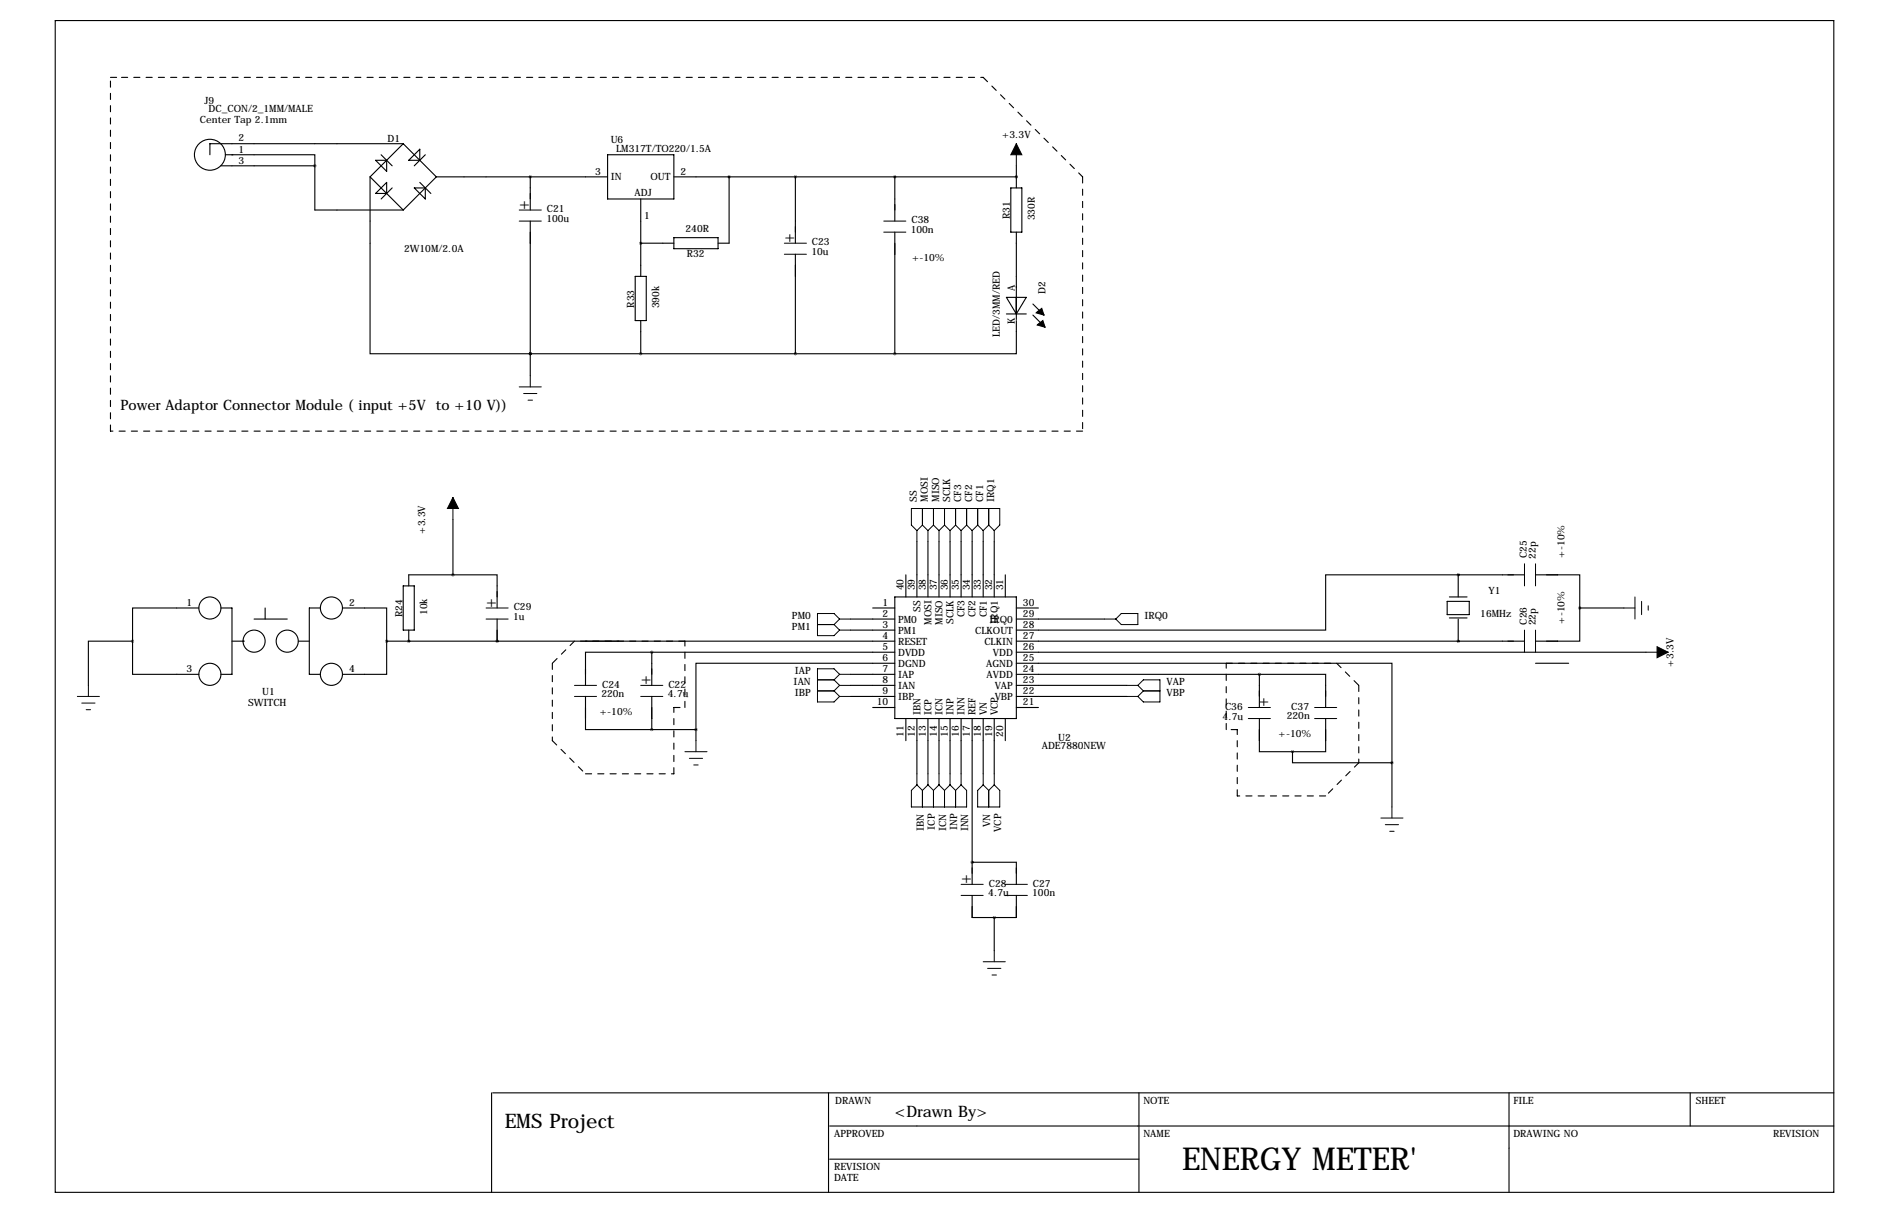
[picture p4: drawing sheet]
<svg xmlns="http://www.w3.org/2000/svg" width="432mm" height="279mm" viewBox="0 0 432 279" stroke-linecap="round" stroke-linejoin="round" font-family="sans-serif">
<g fill="none" stroke="#000" stroke-width=".25">
<path d="M12.7 4.7h408.9v269.3h-408.9zM50.8 38.1h21.6M51.8 35.6h20.6v2.5M53.3 35.6h.1M72.4 38.1v10.2h20.3M86.4 36.8h2.5v2.6zM87.6 35.6l2.6 2.5M92.7 33h-44.4v2.6M92.7 33l-7.6 7.6M92.7 33l7.6 7.6M96.5 34.3v2.5h-2.5zM97.8 35.6l-2.6 2.5"/>
<path d="M139.7 35.6h15.2v10.1h-15.2zM233.7 38.1v5.1M85.1 40.6v40.7h36.8M85.1 40.6l7.6 7.7M88.9 41.9v2.5h-2.5zM90.2 43.2l-2.6 2.5M95.2 43.2h2.6v2.5zM96.5 41.9l2.6 2.5M100.3 40.6l-7.6 7.7M100.3 40.6h39.4M121.9 40.6v7.7M121.9 50.8v35.6"/>
<path d="M147.3 45.7v17.8M147.3 55.9h7.6M154.9 40.6h78.8M154.9 54.6h10.2v2.6h-10.2zM167.6 40.6v15.3h-2.5M182.9 40.6v15.3M182.9 58.4v22.9M205.7 40.6v10.2M205.7 53.3v28M232.4 43.2h2.5v10.1h-2.5zM233.7 40.6h.1M233.7 53.3v20.1"/>
<path d="M146 63.5h2.6v10.2h-2.6zM147.3 73.7v7.6M231.4 72.1h4.6M231.4 68.3h4.6l-2.3 3.8zM233.7 73.7v7.6h-28M237.5 69.8l2.5 2.6M237.5 72.4l2.5 2.5M121.9 81.3h.1M121.9 81.3h83.8M104.1 119.4v12.7M45.7 139.7h-15.2v7.6M50.8 139.7h2.5v15.2h-2.5"/>
<path d="M61 139.7v2.5M73.7 139.7h-2.6v15.2h2.6M78.7 139.7h10.2v7.6M92.7 134.6h2.5v10.2h-2.5zM104.1 132.1h10.2v7.6M104.1 132.1h-10.1v2.5M200.7 139.7h5M205.7 137.2h28v27.9h-28zM208.3 132.1v5.1M210.8 124.5v12.7M213.4 124.5v12.7M215.9 124.5v12.7"/>
<path d="M218.4 124.5v12.7M221 124.5v12.7M223.5 124.5v12.7M226.1 124.5v12.7M228.6 124.5v12.7M231.1 132.1v5.1M233.7 139.7h5.1M332.7 138.2h5.1v3h-5.1zM333.2 137.2h4.1M335.3 132.1h.1M335.3 132.1h-30.5v12.7h-71.1M335.3 132.1v5.1"/>
<path d="M335.3 132.1h15.2M353.1 132.1h10.1v7.6M363.2 139.7v7.6h-10.1M363.2 139.7h10.2M30.5 147.3v7.6h15.2M30.5 147.3h-10.2v10.2M53.3 147.3h2.6M55.9 147.3h.1M58.4 142.2h7.6M68.6 147.3h2.5M88.9 147.3v7.6h-10.2M88.9 147.3h116.8"/>
<path d="M94 147.3h.1M94 144.8v2.5M114.3 147.3h.1M114.3 142.2v5.1M149.9 149.9h-15.3v7.6M149.9 149.9h55.8M149.9 149.9v7.6M195.6 142.2h10.1M195.6 144.8h10.1M195.6 154.9h10.1M195.6 157.5h10.1M205.7 152.4h-45.7v15.2"/>
<path d="M233.7 152.4h86.3v22.9M233.7 147.3h116.8M233.7 142.2h20.3M233.7 149.9h144.8M233.7 154.9h55.9M233.7 157.5h25.4M289.6 154.9h15.2v7.7M289.6 154.9v7.7M333.2 142h4.1M335.3 147.3h.1M335.3 142.2v5.1M353.1 152.4h7.6"/>
<path d="M134.6 160v7.6h15.3M149.9 160v7.6M149.9 167.6h10.1M160 167.6v2.6M195.6 160h10.1M200.7 162.6h5M208.3 165.1v5.1M210.8 165.1v12.7M213.4 165.1v12.7M215.9 165.1v12.7M218.4 165.1v12.7M221 165.1v12.7"/>
<path d="M223.5 165.1v38.1M226.1 165.1v12.7M228.6 165.1v12.7M231.1 165.1v5.1M233.7 160h25.4M233.7 162.6h5.1M289.6 165.1v7.6h7.6M297.2 172.7v2.6h22.8M304.8 165.1v7.6h-7.6M320 175.3v10.1M223.5 198.1h.1M223.5 198.1h10.2v5.1"/>
<path d="M223.5 205.7v5.1h10.2v-5.1M228.6 210.8v7.6M113 251.1v22.9M113.3 251.1h308.3M190.5 251.1v22.9M190.8 258.7h230.8M261.9 251.1v22.9M347 251.1v22.9M388.6 251.1v7.6M190.8 266.3h71.1"/>
<circle cx="48.3" cy="35.6" r="3.6"/>
<circle cx="48.3" cy="139.7" r="2.54"/>
<circle cx="76.2" cy="139.7" r="2.54"/>
<circle cx="48.3" cy="154.9" r="2.54"/>
<circle cx="58.4" cy="147.3" r="2.54"/>
<circle cx="66" cy="147.3" r="2.54"/>
<circle cx="76.2" cy="154.9" r="2.54"/>
</g>
<g fill="none" stroke="#000" stroke-width=".25" stroke-dasharray="1.4 1.4">
<path d="M25.4 17.8h2.5M27.9 17.8h198.2M226.1 17.8l22.8 22.8M248.9 40.6v58.5M25.4 99.1v-81.3M248.9 99.1h-223.5M127 152.4v17.8M132.1 147.3l-5.1 5.1M157.5 147.3h-25.4M281.9 152.4h25.4M307.3 152.4l5.1 5.1M312.4 157.5v17.8"/>
<path d="M127 170.2l7.6 7.6M134.6 177.8h20.3M154.9 177.8v-15.2M154.9 162.6h2.6M157.5 162.6v-15.3M281.9 167.6v-15.2M284.5 167.6h-2.6M312.4 175.3l-7.6 7.6M284.5 182.9v-15.3M304.8 182.9h-20.3"/>
</g>
<g fill="none" stroke="#000" stroke-width=".23">
<path d="M233.7 33v5.1M119.4 48.3h5.1M119.4 50.8h5.1M180.3 55.9h5.1M180.3 58.4h5.1M203.2 50.8h5.1M203.2 53.3h5.1M119.4 88.9h5.1M120.4 90.4h3M121.4 91.9h1M121.9 86.4v2.5M104.1 114.3v5.1"/>
<path d="M212.1 116.8v3.9M214.6 116.8v3.9M217.2 116.8v3.9M219.7 116.8v3.9M222.2 116.8v3.9M224.8 116.8v3.9M227.3 116.8v3.9M111.8 139.7h5M210.8 121.9l-1.3-1.2v-3.9h20.4v3.9l-1.3 1.2M210.8 121.9v2.6M212.1 120.7l1.3 1.2M212.1 120.7l-1.3 1.2"/>
<path d="M213.4 121.9v2.6M214.6 120.7l-1.2 1.2M214.6 120.7l1.3 1.2M215.9 121.9v2.6M217.2 120.7l-1.3 1.2M217.2 120.7l1.2 1.2M218.4 121.9v2.6M219.7 120.7l1.3 1.2M219.7 120.7l-1.3 1.2M221 121.9v2.6M222.2 120.7l1.3 1.2M222.2 120.7l-1.2 1.2"/>
<path d="M223.5 121.9v2.6M224.8 120.7l1.3 1.2M224.8 120.7l-1.3 1.2M226.1 121.9v2.6M227.3 120.7l-1.2 1.2M227.3 120.7l1.3 1.2M228.6 121.9v2.6M350.5 129.5v5.1M353.1 129.5v5.1M373.4 139.7h2.5M375.9 137.2v5M377.4 138.2v3"/>
<path d="M379 139.2v1M20.3 157.5v2.5M111.8 142.2h5M132.1 157.5h5.1M147.3 157.5h5.1M188 143.5h3.8M188 156.2h3.8M188 158.8h3.8M191.8 143.5l1.2 1.3M191.8 156.2l1.2 1.3M191.8 158.8l1.2 1.2M193 157.5h2.6"/>
<path d="M193 142.2h2.6M193 142.2l-1.2 1.3M193 142.2l-1.2-1.2h-3.8v5h3.8l1.2-1.2M193 154.9l-1.2-1.2h-3.8v7.6h3.8l1.2-1.3M193 144.8h2.6M193 154.9h2.6M193 154.9l-1.2 1.3M193 157.5l-1.2 1.3M254 142.2h2.5M257.8 141h3.8v2.5h-3.8l-1.3-1.3zM259.1 157.5h2.5M261.6 157.5l1.3-1.3h3.8v5.1h-3.8l-1.3-1.3"/>
<path d="M261.6 157.5l1.3 1.3M262.9 158.8h3.8M262.9 158.8l-1.3 1.2M350.5 144.8v5.1M353.1 144.8v5.1M378.5 149.9h5M17.8 160h5.1M18.8 161.5h3M19.8 163.1h1M132.1 160h5.1M147.3 160h5.1M157.5 172.7h5.1"/>
<path d="M158.5 174.2h3M159.5 175.8h1M160 170.2v2.5M193 160h2.6M210.8 177.8v2.5M213.4 177.8v2.5M215.9 177.8v2.5M218.4 177.8v2.5M221 177.8v2.5M226.1 177.8v2.5M228.6 177.8v2.5M259.1 160h2.5"/>
<path d="M287 162.6h5.1M287 165.1h5.1M302.3 162.6h5M302.3 165.1h5M210.8 180.3l1.3 1.3M210.8 180.3l-1.3 1.3v3.8h12.7v-3.8l-1.2-1.3M212.1 181.6v3.8M213.4 180.3l1.2 1.3M213.4 180.3l-1.3 1.3M214.6 181.6v3.8M215.9 180.3l1.3 1.3M215.9 180.3l-1.3 1.3"/>
<path d="M217.2 181.6v3.8M218.4 180.3l1.3 1.3M218.4 180.3l-1.2 1.3M219.7 181.6v3.8M221 180.3l-1.3 1.3M226.1 180.3l-1.3 1.3v3.8h5.1v-3.8l-1.3-1.3M226.1 180.3l1.2 1.3M227.3 181.6v3.8M228.6 180.3l-1.3 1.3M317.5 188h5.1M318.5 189.5h3.1M319.5 191h1"/>
<path d="M320 185.4v2.6M221 203.2h5.1M221 205.7h5.1M228.6 218.4v2.6M231.1 203.2h5.1M231.1 205.7h5.1M226.1 221h5M227.1 222.5h3M228.1 224h1"/>
</g>
<path d="M238.3 71.9l1.2-1 .5 1.5zM238.5 74.7l1.3-1 .5 1.5z" fill="#000" stroke="#000" stroke-width=".25"/>
<path d="M233.7 33l1.2 2.6h-2.5zM104.1 114.3l1.3 2.5h-2.5zM381 148.6l2.5 1.3-2.5 1.2z" fill="#000" stroke="#000" stroke-width=".23"/>
<path d="M149.8 149.9a.05 .05 0 0 0 .1 0 .05 .05 0 0 0-.1 0zM149.8 167.6a.05 .05 0 0 0 .1 0 .05 .05 0 0 0-.1 0zM289.5 154.9a.05 .05 0 0 0 .1 0 .05 .05 0 0 0-.1 0zM320 175.3a.05 .05 0 0 0 .1 0 .05 .05 0 0 0-.1 0zM205.7 40.6a.05 .05 0 0 0 .1 0 .05 .05 0 0 0-.1 0zM167.6 40.6a.05 .05 0 0 0 .1 0 .05 .05 0 0 0-.1 0zM205.7 81.3a.05 .05 0 0 0 .1 0 .05 .05 0 0 0-.1 0zM104.1 132.1a.05 .05 0 0 0 .1 0 .05 .05 0 0 0-.1 0z" fill="#000" stroke="#000" stroke-width=".63"/>
<text font-size="7.3" x="271.8" y="268.9">ENERGY METER'</text>
<text font-size="4.6" x="116.1" y="259.2">EMS Project</text>
<g font-size="3.6">
<text x="119.4" y="48">+</text>
<text x="180.3" y="55.6">+</text>
<text x="111.8" y="139.4">+</text>
<text x="147.3" y="157.2">+</text>
<text x="289.4" y="162.3">+</text>
<text x="221" y="202.9">+</text>
<text x="205.7" y="256.7">&lt;Drawn By&gt;</text>
</g>
<text font-size="3.3" x="27.7" y="94.2">Power Adaptor Connector Module ( input +5V to +10 V))</text>
<g font-size="2.3">
<text x="47" y="24">J9</text>
<text x="46" y="28.2">Center Tap 2.1mm</text>
<text x="48" y="25.8">DC_CON/2_1MM/MALE</text>
<text x="54.9" y="32.5">2</text>
<text x="54.9" y="35.1">1</text>
<text x="89.1" y="32.7">D1</text>
<text x="140.4" y="32.8">U6</text>
<text x="141.7" y="34.9">LM317T/TO220/1.5A</text>
<text x="230.4" y="31.8">+3.3V</text>
<text x="54.9" y="37.6">3</text>
<text x="136.9" y="40.1">3</text>
<text x="140.5" y="41.4">IN</text>
<text x="149.6" y="41.4">OUT</text>
<text x="156.5" y="40.1">2</text>
<text x="145.9" y="45">ADJ</text>
<text x="125.6" y="51">100u</text>
<text x="125.7" y="48.8">C21</text>
<text x="148.1" y="50.4">1</text>
<text x="157.6" y="53.2">240R</text>
<text x="209.4" y="53.4">100n</text>
<text x="209.5" y="51.3">C38</text>
<text x="232.2" y="50.4" transform="rotate(-90 232.2 50.4)">R31</text>
<text x="237.9" y="50.7" transform="rotate(-90 237.9 50.7)">330R</text>
<text x="92.9" y="57.9">2W10M/2.0A</text>
<text x="157.9" y="59">R32</text>
<text x="186.6" y="58.7">10u</text>
<text x="186.7" y="56.4">C23</text>
<text x="209.7" y="60">+-10%</text>
<text x="145.8" y="70.7" transform="rotate(-90 145.8 70.7)">R33</text>
<text x="151.6" y="70.8" transform="rotate(-90 151.6 70.8)">390k</text>
<text x="233.3" y="66.8" transform="rotate(-90 233.3 66.8)">A</text>
<text x="240.4" y="67.5" transform="rotate(-90 240.4 67.5)">D2</text>
<text x="229.9" y="77.4" transform="rotate(-90 229.9 77.4)">LED/3MM/RED</text>
<text x="233.3" y="74.3" transform="rotate(-90 233.3 74.3)">K</text>
<text x="210.8" y="115.3" transform="rotate(-90 210.8 115.3)">SS</text>
<text x="213.4" y="115.3" transform="rotate(-90 213.4 115.3)">MOSI</text>
<text x="215.9" y="115.3" transform="rotate(-90 215.9 115.3)">MISO</text>
<text x="218.4" y="115.3" transform="rotate(-90 218.4 115.3)">SCLK</text>
<text x="221" y="115.3" transform="rotate(-90 221 115.3)">CF3</text>
<text x="223.5" y="115.3" transform="rotate(-90 223.5 115.3)">CF2</text>
<text x="226.1" y="115.3" transform="rotate(-90 226.1 115.3)">CF1</text>
<text x="228.6" y="115.3" transform="rotate(-90 228.6 115.3)">IRQ1</text>
<text x="97.8" y="122.7" transform="rotate(-90 97.8 122.7)">+3.3V</text>
<text x="351" y="128.3" transform="rotate(-90 351 128.3)">C25</text>
<text x="353.1" y="128.4" transform="rotate(-90 353.1 128.4)">22p</text>
<text x="359.8" y="128.1" transform="rotate(-90 359.8 128.1)">+-10%</text>
<text x="207.8" y="135.6" transform="rotate(-90 207.8 135.6)">40</text>
<text x="210.3" y="135.6" transform="rotate(-90 210.3 135.6)">39</text>
<text x="212.9" y="135.6" transform="rotate(-90 212.9 135.6)">38</text>
<text x="215.4" y="135.6" transform="rotate(-90 215.4 135.6)">37</text>
<text x="217.9" y="135.6" transform="rotate(-90 217.9 135.6)">36</text>
<text x="220.5" y="135.6" transform="rotate(-90 220.5 135.6)">35</text>
<text x="223" y="135.6" transform="rotate(-90 223 135.6)">34</text>
<text x="225.6" y="135.6" transform="rotate(-90 225.6 135.6)">33</text>
<text x="228.1" y="135.6" transform="rotate(-90 228.1 135.6)">32</text>
<text x="230.6" y="135.6" transform="rotate(-90 230.6 135.6)">31</text>
<text x="342.3" y="136.4">Y1</text>
<text x="42.9" y="139.2">1</text>
<text x="80.3" y="139.2">2</text>
<text x="92.5" y="141.8" transform="rotate(-90 92.5 141.8)">R24</text>
<text x="98.2" y="141.3" transform="rotate(-90 98.2 141.3)">10k</text>
<text x="118" y="142.5">1u</text>
<text x="118.1" y="140.2">C29</text>
<text x="182.1" y="142.2">PM0</text>
<text x="202.9" y="139.2">1</text>
<text x="202.9" y="141.7">2</text>
<text x="206.5" y="143">PM0</text>
<text x="211.6" y="140.6" transform="rotate(-90 211.6 140.6)">SS</text>
<text x="214.2" y="143.6" transform="rotate(-90 214.2 143.6)">MOSI</text>
<text x="216.7" y="143.6" transform="rotate(-90 216.7 143.6)">MISO</text>
<text x="219.2" y="143.3" transform="rotate(-90 219.2 143.3)">SCLK</text>
<text x="221.8" y="141.9" transform="rotate(-90 221.8 141.9)">CF3</text>
<text x="224.3" y="141.9" transform="rotate(-90 224.3 141.9)">CF2</text>
<text x="226.9" y="141.9" transform="rotate(-90 226.9 141.9)">CF1</text>
<text x="227.5" y="143">IRQ0</text>
<text x="229.4" y="143.3" transform="rotate(-90 229.4 143.3)">IRQ1</text>
<text x="235.2" y="139.2">30</text>
<text x="235.2" y="141.7">29</text>
<text x="263.1" y="142.2">IRQ0</text>
<text x="340.4" y="141.8">16MHz</text>
<text x="351" y="143.5" transform="rotate(-90 351 143.5)">C26</text>
<text x="353.1" y="143.7" transform="rotate(-90 353.1 143.7)">22p</text>
<text x="359.8" y="143.4" transform="rotate(-90 359.8 143.4)">+-10%</text>
<text x="182.1" y="144.8">PM1</text>
<text x="202.9" y="144.3">3</text>
<text x="202.9" y="146.8">4</text>
<text x="202.9" y="149.4">5</text>
<text x="206.5" y="145.6">PM1</text>
<text x="206.5" y="148.1">RESET</text>
<text x="224.2" y="145.6">CLKOUT</text>
<text x="226.3" y="148.1">CLKIN</text>
<text x="235.2" y="144.3">28</text>
<text x="235.2" y="146.8">27</text>
<text x="235.2" y="149.4">26</text>
<text x="42.9" y="154.4">3</text>
<text x="80.3" y="154.4">4</text>
<text x="182.7" y="154.9">IAP</text>
<text x="202.9" y="151.9">6</text>
<text x="202.9" y="154.4">7</text>
<text x="206.5" y="150.7">DVDD</text>
<text x="206.5" y="153.2">DGND</text>
<text x="206.5" y="155.7">IAP</text>
<text x="226.7" y="153.2">AGND</text>
<text x="226.9" y="155.7">AVDD</text>
<text x="228.3" y="150.7">VDD</text>
<text x="235.2" y="151.9">25</text>
<text x="235.2" y="154.4">24</text>
<text x="384.8" y="153.2" transform="rotate(-90 384.8 153.2)">+3.3V</text>
<text x="60.3" y="159.8">U1</text>
<text x="138.3" y="160.1">220n</text>
<text x="138.4" y="158">C24</text>
<text x="153.6" y="160.3">4.7u</text>
<text x="153.7" y="158">C22</text>
<text x="182.5" y="157.5">IAN</text>
<text x="182.7" y="160">IBP</text>
<text x="202.9" y="157">8</text>
<text x="202.9" y="159.5">9</text>
<text x="206.5" y="158.3">IAN</text>
<text x="206.5" y="160.8">IBP</text>
<text x="228.7" y="158.3">VAP</text>
<text x="228.7" y="160.8">VBP</text>
<text x="235.2" y="157">23</text>
<text x="235.2" y="159.5">22</text>
<text x="268.2" y="160">VBP</text>
<text x="268.2" y="157.5">VAP</text>
<text x="57.1" y="162.1">SWITCH</text>
<text x="137.9" y="164.2">+-10%</text>
<text x="201.6" y="162.1">10</text>
<text x="211.6" y="164.3" transform="rotate(-90 211.6 164.3)">IBN</text>
<text x="214.2" y="164.3" transform="rotate(-90 214.2 164.3)">ICP</text>
<text x="216.7" y="164.3" transform="rotate(-90 216.7 164.3)">ICN</text>
<text x="219.2" y="164.3" transform="rotate(-90 219.2 164.3)">INP</text>
<text x="221.8" y="164.3" transform="rotate(-90 221.8 164.3)">INN</text>
<text x="224.3" y="164.3" transform="rotate(-90 224.3 164.3)">REF</text>
<text x="226.9" y="164.3" transform="rotate(-90 226.9 164.3)">VN</text>
<text x="229.4" y="164.3" transform="rotate(-90 229.4 164.3)">VCP</text>
<text x="235.2" y="162.1">21</text>
<text x="281.1" y="165.3">4.7u</text>
<text x="281.7" y="163.1">C36</text>
<text x="295.9" y="165.2">220n</text>
<text x="296.9" y="163.1">C37</text>
<text x="207.8" y="169.3" transform="rotate(-90 207.8 169.3)">11</text>
<text x="210.3" y="169.3" transform="rotate(-90 210.3 169.3)">12</text>
<text x="212.9" y="169.3" transform="rotate(-90 212.9 169.3)">13</text>
<text x="215.4" y="169.3" transform="rotate(-90 215.4 169.3)">14</text>
<text x="217.9" y="169.3" transform="rotate(-90 217.9 169.3)">15</text>
<text x="220.5" y="169.3" transform="rotate(-90 220.5 169.3)">16</text>
<text x="223" y="169.3" transform="rotate(-90 223 169.3)">17</text>
<text x="225.6" y="169.3" transform="rotate(-90 225.6 169.3)">18</text>
<text x="228.1" y="169.3" transform="rotate(-90 228.1 169.3)">19</text>
<text x="230.6" y="169.3" transform="rotate(-90 230.6 169.3)">20</text>
<text x="239.5" y="172">ADE7880NEW</text>
<text x="243.3" y="170.2">U2</text>
<text x="294" y="169.3">+-10%</text>
<text x="212.4" y="190.9" transform="rotate(-90 212.4 190.9)">IBN</text>
<text x="215" y="190.6" transform="rotate(-90 215 190.6)">ICP</text>
<text x="217.5" y="190.9" transform="rotate(-90 217.5 190.9)">ICN</text>
<text x="220.1" y="190.8" transform="rotate(-90 220.1 190.8)">INP</text>
<text x="222.6" y="191" transform="rotate(-90 222.6 191)">INN</text>
<text x="227.7" y="190" transform="rotate(-90 227.7 190)">VN</text>
<text x="230.2" y="191.2" transform="rotate(-90 230.2 191.2)">VCP</text>
<text x="227.3" y="203.7">C28</text>
<text x="237.5" y="203.7">C27</text>
<text x="227.2" y="206">4.7u</text>
<text x="237.3" y="205.8">100n</text>
<text x="192" y="253.6">DRAWN</text>
<text x="262.9" y="253.6">NOTE</text>
<text x="348" y="253.6">FILE</text>
<text x="389.9" y="253.6">SHEET</text>
<text x="191.8" y="261.3">APPROVED</text>
<text x="262.9" y="261.3">NAME</text>
<text x="348" y="261.3">DRAWING NO</text>
<text x="407.7" y="261.3">REVISION</text>
<text x="191.8" y="268.9">REVISION</text>
<text x="191.8" y="271.4">DATE</text>
</g>
</svg>
